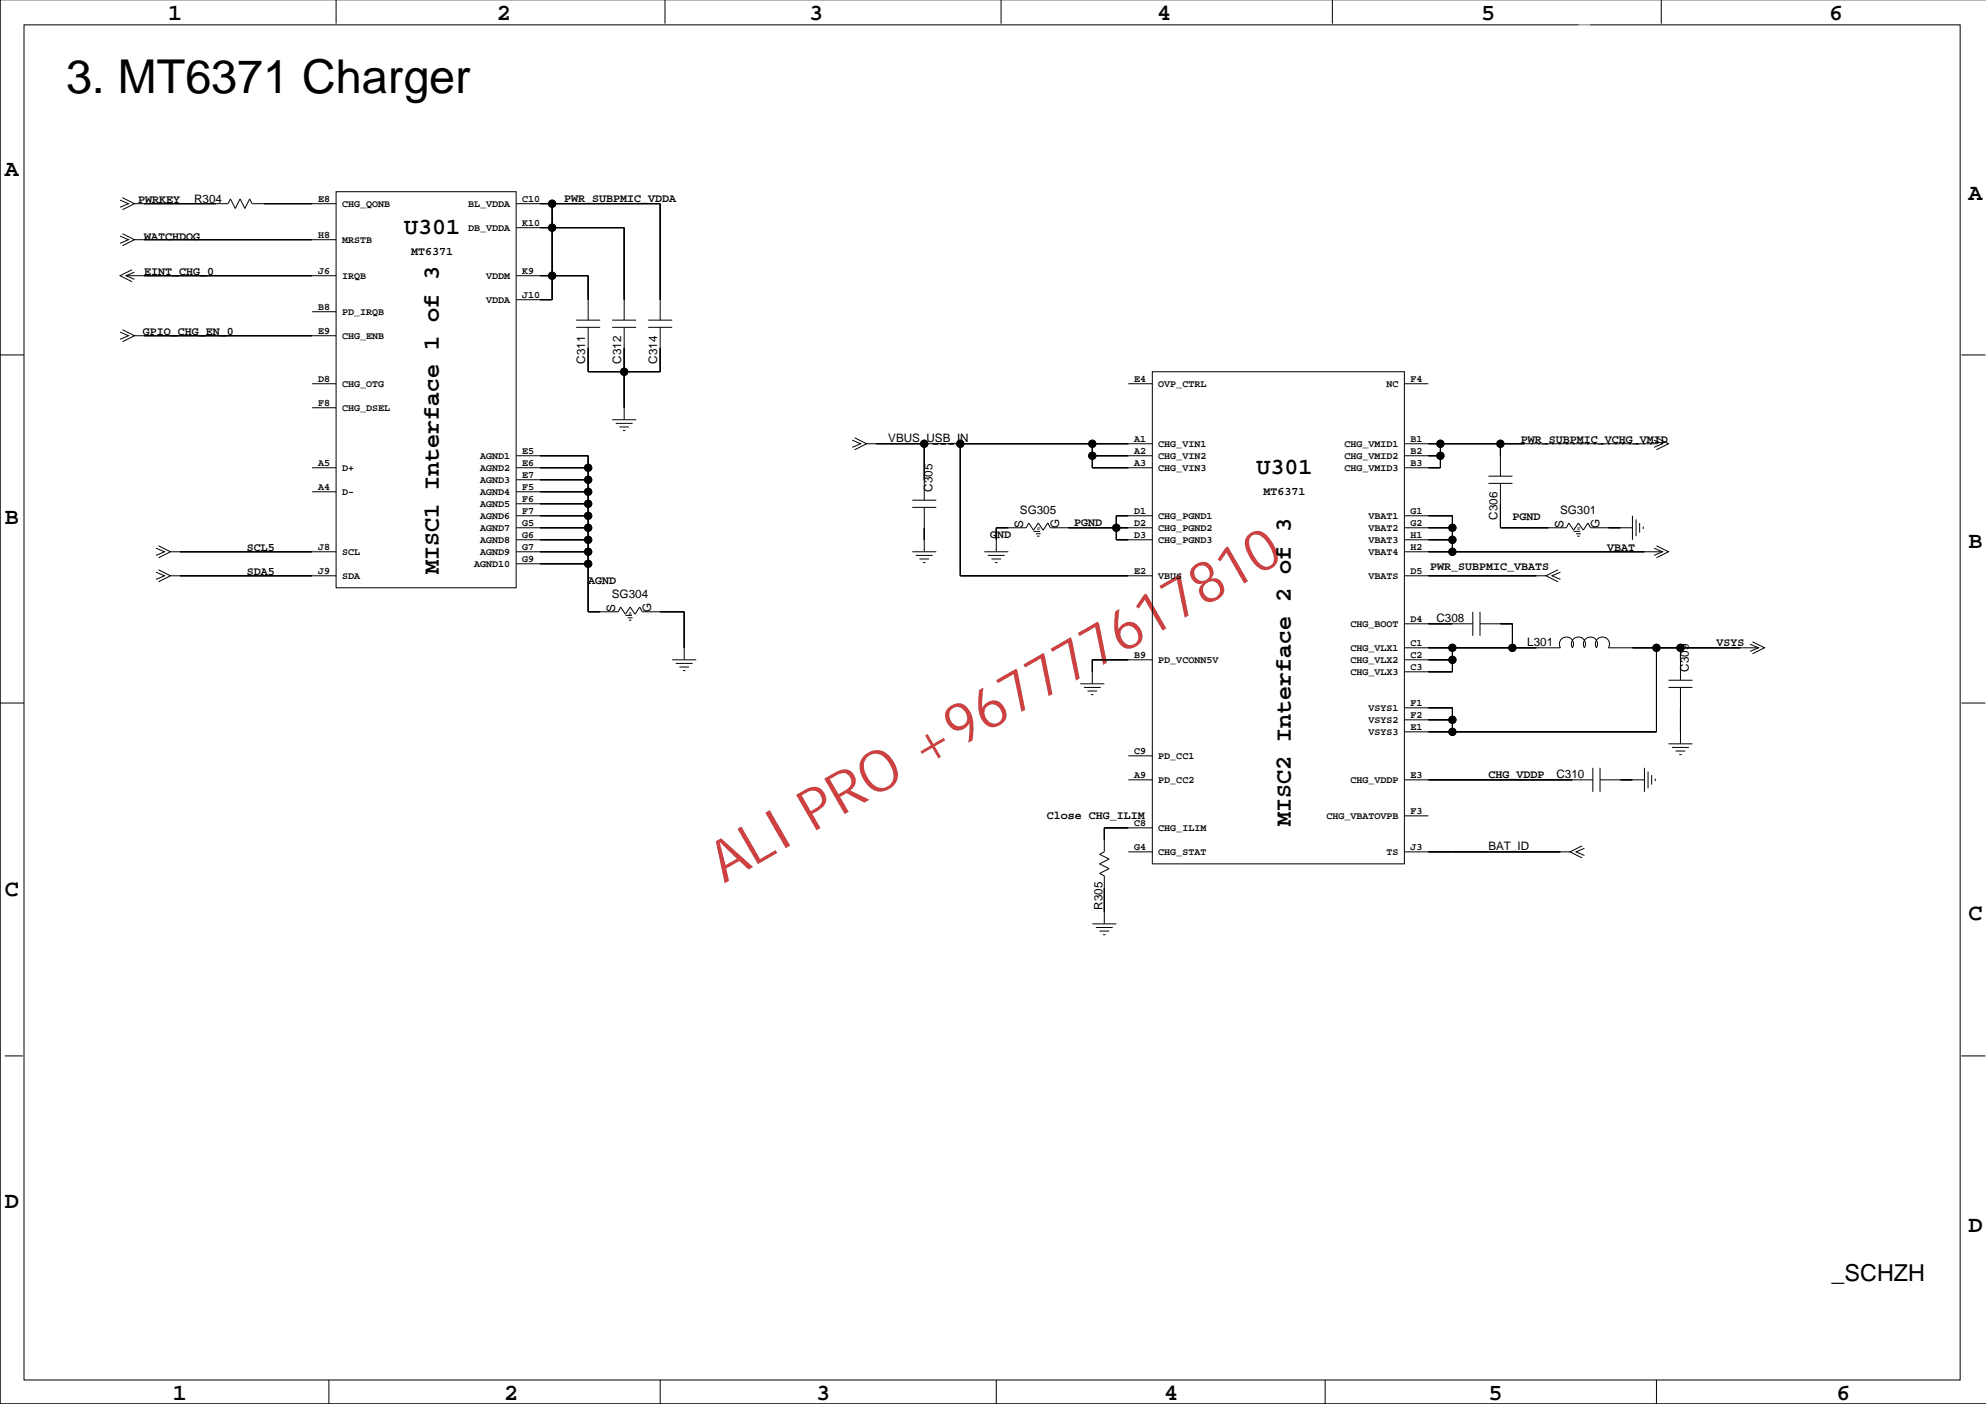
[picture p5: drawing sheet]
<svg xmlns="http://www.w3.org/2000/svg" width="420mm" height="297mm" viewBox="0 0 420 297" stroke-linecap="round" stroke-linejoin="round" font-family="sans-serif">
<g fill="none" stroke="#000" stroke-width=".21">
<path d="M0 -.1v297.1h420.2M71.1 -.1v5.1M140.7 -.1v5.1M211.8 -.1v5.1M281.9 -.1v5.1M351.5 -.1v5.1M5.1 5.3h409.6v286.7h-409.6zM25.4 42.3l1.8 .8-1.8 .8M25.4 50l1.8 .7-1.8 .8M25.9 41.8l2.5 1.3-2.5 1.3M25.9 49.4l2.5 1.3-2.5 1.3M26.7 58.3h44.4"/>
<path d="M27.9 57.1l-2.5 1.2 2.5 1.3M28.4 57.6l-1.7 .7 1.7 .8M28.4 50.7h42.7M71.1 40.6h38.1v83.8h-38.1zM71.1 43.1h-17.8l-.5-1-1 2-1-2-1 2-1-2-.6 1h-19.8M109.2 43.1h30.5v24.6M109.2 58.3h15.2v9.4M109.2 48.2h22.9v19.5M116.8 43.1v20.3h-7.6M0 75.1h5.1M25.4 70.3l1.8 .7-1.8 .8M25.9 69.8l2.5 1.2-2.5 1.3"/>
<path d="M28.4 71h42.7M66 66h5.1M121.9 67.7h5.1M121.9 69.3h5.1M124.4 69.3v9.3h15.3v-9.3M129.5 67.7h5.1M129.5 69.3h5.1M132.1 69.3v19.5M137.1 67.7h5.1M137.1 69.3h5.1M243.8 78.6h53.3v104.2h-53.3zM414.9 75.1h5.1"/>
<path d="M66 81.2h5.1M66 86.3h5.1M66 99h5.1M109.2 99h15.2M109.2 96.4h15.2v33h6.4l.5-1 1 1.5 1-1.5 1 1.5 1.1-1.5 .5 1h8.8v10.2M129.5 88.8h5.1M130.3 89.6h3.5M131 90.3h2.1M131.8 91.1h.5M180.3 93.1l1.8 .8-1.8 .7M180.8 92.6l2.5 1.3-2.5 1.3M183.3 93.9h12.2"/>
<path d="M195.5 93.9h7.7M195.5 93.9v11.9M203.2 93.9v27.9h40.6M203.2 93.9h40.6M231.1 93.9v5.1h12.7M231.1 96.4h12.7M238.7 81.2h5.1M297.1 93.9h53.8M297.1 81.2h5.1M297.1 96.4h7.6M304.7 93.9v5.1h-7.6M317.4 93.9v6.8"/>
<path d="M349.9 93.1l1.8 .8-1.8 .7M350.4 92.6l2.6 1.3-2.6 1.3M33 116l1.8 .7-1.8 .8M33.5 115.5l2.6 1.2-2.6 1.3M36.1 116.7h35M66 104h5.1M109.2 104h15.2M109.2 116.7h15.2M109.2 101.5h15.2M109.2 106.6h15.2M109.2 109.1h15.2M109.2 111.7h15.2"/>
<path d="M109.2 114.2h15.2M109.2 119.3h15.2M193 116.7h5.1M193 105.8h5.1M193 107.3h5.1M193.8 117.5h3.5M194.5 118.3h2.1M195.3 119h.5M195.5 107.3v9.4M208.2 116.7h5.1M209 117.5h3.5M209.8 118.3h2"/>
<path d="M210.5 119h.5M218.6 112.4h1.4M219.2 112.9h1M219.4 113.4h.5M243.8 111.7h-21.6l-.5-1.1-1 1.6-1-1.6-1.1 1.6-1-1.6-.5 1.1h-6.3v5M243.8 109.1h-7.6v5.1h7.6M297.1 116.7h54.6M297.1 109.1h10.2v7.6M297.1 111.7h10.2M297.1 114.2h10.2M314.9 102.3h5.1M314.9 100.7h5.1"/>
<path d="M317.4 102.3v9.4h14l.5-1.1 1 1.6 1-1.6 1 1.6 1.1-1.6 .5 1.1h8.9M332.9 112.4h1.4M333.4 112.9h1M333.7 113.4h.5M345.4 109.1v5.1M346.1 109.9v3.5M346.9 110.6v2.1M347.6 111.4v.5M349.9 116l1.8 .7-1.8 .8M350.4 115.5l2.6 1.2-2.6 1.3M33 121.1l1.8 .7-1.8 .8M33.5 120.5l2.6 1.3-2.6 1.3"/>
<path d="M36.1 121.8h35M132.3 130.2h1.4M132.8 130.7h1M133.1 131.2h.5M142.2 139.6h5.1M243.8 139.6h-12.7v5.1M297.1 137.1h33a1.5 1.5 0 0 1 1.3-2.3 1.5 1.5 0 0 1 1.3 2.3 1.5 1.5 0 0 1 1.2-2.3 1.5 1.5 0 0 1 1.3 2.3 1.5 1.5 0 0 1 1.3-2.3 1.5 1.5 0 0 1 1.2 2.3 1.5 1.5 0 0 1 1.3-2.3 1.5 1.5 0 0 1 1.3 2.3h31.7M297.1 121.8h30M297.1 139.6h10.2M297.1 132h14.5M307.3 137.1v5h-10.2M311.6 129.4v5.1"/>
<path d="M313.1 132h6.9v5.1M313.1 129.4v5.1M329.6 120.5l-2.5 1.3 2.5 1.3M330.1 121.1l-1.8 .7 1.8 .8M350.4 137.1v17.7h-53.3M355.5 137.1v6.8M370.2 136.3l1.8 .8-1.8 .7M370.8 135.8l2.5 1.3-2.5 1.2M0 148.7h5.1M143 140.4h3.5M143.7 141.1h2.1M144.5 141.9h.5"/>
<path d="M228.5 144.7h5.1M229.3 145.4h3.6M230.1 146.2h2M230.8 147h.5M238.7 159.9h5.1M297.1 149.8h10.2v5M297.1 152.3h10.2M353 145.4h5.1M353 143.9h5.1M353 157.4h5.1M353.7 158.1h3.6M354.5 158.9h2"/>
<path d="M355.3 159.7h.5M355.5 145.4v12M414.9 148.7h5.1M238.7 165h5.1M243.8 175.1h-10.2v5.1l-1 .5 2 1-2 1.1 2 1-2 1 1 .5v10.2M297.1 165h39.9M297.1 172.6h5.1M334.7 179l-2.5 1.2 2.5 1.3M335.2 179.5l-1.8 .7 1.8 .8M337 162.4v5.1M338.5 165h9.4M338.5 162.4v5.1"/>
<path d="M347.9 162.4v5.1M348.7 163.2v3.6M349.4 164v2M350.2 164.7v.5M231.1 195.5h5.1M231.8 196.2h3.6M232.6 197h2M233.4 197.7h.5M238.7 180.2h5.1M297.1 180.2h35.1M314.9 180.2h.1M1 223.4h3.8"/>
<path d="M414.9 223.4h5.1M69.6 292v5M139.7 292v5M210.8 292v5M280.4 292v5M350.4 292v5"/>
<circle cx="116.8" cy="48.2" r=".76"/>
<circle cx="116.8" cy="58.3" r=".76"/>
<circle cx="116.8" cy="43.1" r=".76"/>
<circle cx="132" cy="78.6" r=".76"/>
<circle cx="124.4" cy="99" r=".76"/>
<circle cx="195.5" cy="93.9" r=".76"/>
<circle cx="203.2" cy="93.9" r=".76"/>
<circle cx="231.1" cy="96.4" r=".76"/>
<circle cx="231.1" cy="93.9" r=".76"/>
<circle cx="304.7" cy="96.4" r=".76"/>
<circle cx="304.7" cy="93.9" r=".76"/>
<circle cx="317.4" cy="93.9" r=".76"/>
<circle cx="124.4" cy="111.7" r=".76"/>
<circle cx="124.4" cy="119.3" r=".76"/>
<circle cx="124.4" cy="104" r=".76"/>
<circle cx="124.4" cy="109.1" r=".76"/>
<circle cx="124.4" cy="101.5" r=".76"/>
<circle cx="124.4" cy="116.7" r=".76"/>
<circle cx="124.4" cy="114.2" r=".76"/>
<circle cx="124.4" cy="106.6" r=".76"/>
<circle cx="236.2" cy="111.7" r=".76"/>
<circle cx="307.3" cy="111.7" r=".76"/>
<circle cx="307.3" cy="116.7" r=".76"/>
<circle cx="307.3" cy="114.2" r=".76"/>
<circle cx="307.3" cy="139.6" r=".76"/>
<circle cx="307.3" cy="137.1" r=".76"/>
<circle cx="320" cy="137.1" r=".76"/>
<circle cx="350.4" cy="137.1" r=".76"/>
<circle cx="355.5" cy="137.1" r=".76"/>
<circle cx="307.3" cy="152.3" r=".76"/>
<circle cx="307.3" cy="154.8" r=".76"/>
</g>
<g fill="#000" stroke="#000" stroke-width=".21">
<path d="M30.5 43.1h15.2z" fill-rule="evenodd"/>
<path d="M30.5 50.7h35.5z" fill-rule="evenodd"/>
<path d="M30.5 58.3h35.5z" fill-rule="evenodd"/>
<path d="M55.9 43.1h10.1z" fill-rule="evenodd"/>
<path d="M114.3 43.1h2.5z" fill-rule="evenodd"/>
<path d="M114.3 48.2h2.5z" fill-rule="evenodd"/>
<path d="M116.8 48.2v10.1z" fill-rule="evenodd"/>
<path d="M114.3 58.3h2.5z" fill-rule="evenodd"/>
<path d="M116.8 58.3v5.1z" fill-rule="evenodd"/>
<path d="M116.8 43.1v5.1z" fill-rule="evenodd"/>
<path d="M124.4 58.3v5.1z" fill-rule="evenodd"/>
<path d="M116.8 58.3h7.6z" fill-rule="evenodd"/>
<path d="M132.1 48.2v15.2z" fill-rule="evenodd"/>
<path d="M116.8 48.2h15.3z" fill-rule="evenodd"/>
<path d="M139.7 43.1v20.3z" fill-rule="evenodd"/>
<path d="M116.8 43.1h22.9z" fill-rule="evenodd"/>
<path d="M30.5 71h35.5z" fill-rule="evenodd"/>
<path d="M114.3 63.4h2.5z" fill-rule="evenodd"/>
<path d="M124.4 73.6v5z" fill-rule="evenodd"/>
<path d="M132.1 73.6v5z" fill-rule="evenodd"/>
<path d="M124.4 78.6h7.7z" fill-rule="evenodd"/>
<path d="M132.1 78.6v7.7z" fill-rule="evenodd"/>
<path d="M139.7 73.6v5z" fill-rule="evenodd"/>
<path d="M132.1 78.6h7.6z" fill-rule="evenodd"/>
<path d="M114.3 99h10.1z" fill-rule="evenodd"/>
<path d="M114.3 96.4h10.1z" fill-rule="evenodd"/>
<path d="M124.4 96.4v2.6z" fill-rule="evenodd"/>
<path d="M124.4 99v2.5z" fill-rule="evenodd"/>
<path d="M195.5 93.9v7.6z" fill-rule="evenodd"/>
<path d="M185.4 93.9h10.1z" fill-rule="evenodd"/>
<path d="M203.2 93.9v27.9z" fill-rule="evenodd"/>
<path d="M231.1 96.4v2.6z" fill-rule="evenodd"/>
<path d="M231.1 93.9v2.5z" fill-rule="evenodd"/>
<path d="M203.2 93.9h27.9z" fill-rule="evenodd"/>
<path d="M231.1 96.4h7.6z" fill-rule="evenodd"/>
<path d="M231.1 99h7.6z" fill-rule="evenodd"/>
<path d="M231.1 93.9h7.6z" fill-rule="evenodd"/>
<path d="M302.2 96.4h2.5z" fill-rule="evenodd"/>
<path d="M302.2 99h2.5z" fill-rule="evenodd"/>
<path d="M304.7 96.4v2.6z" fill-rule="evenodd"/>
<path d="M304.7 93.9v2.5z" fill-rule="evenodd"/>
<path d="M302.2 93.9h2.5z" fill-rule="evenodd"/>
<path d="M304.7 93.9h12.7z" fill-rule="evenodd"/>
<path d="M317.4 93.9v2.5z" fill-rule="evenodd"/>
<path d="M317.4 93.9h5.1z" fill-rule="evenodd"/>
<path d="M38.1 116.7h27.9z" fill-rule="evenodd"/>
<path d="M114.3 119.3h10.1z" fill-rule="evenodd"/>
<path d="M114.3 116.7h10.1z" fill-rule="evenodd"/>
<path d="M114.3 114.2h10.1z" fill-rule="evenodd"/>
<path d="M114.3 111.7h10.1z" fill-rule="evenodd"/>
<path d="M114.3 109.1h10.1z" fill-rule="evenodd"/>
<path d="M114.3 106.6h10.1z" fill-rule="evenodd"/>
<path d="M114.3 104h10.1z" fill-rule="evenodd"/>
<path d="M114.3 101.5h10.1z" fill-rule="evenodd"/>
<path d="M124.4 101.5v2.5z" fill-rule="evenodd"/>
<path d="M124.4 104v2.6z" fill-rule="evenodd"/>
<path d="M124.4 106.6v2.5z" fill-rule="evenodd"/>
<path d="M124.4 109.1v2.6z" fill-rule="evenodd"/>
<path d="M124.4 111.7v2.5z" fill-rule="evenodd"/>
<path d="M124.4 114.2v2.5z" fill-rule="evenodd"/>
<path d="M124.4 116.7v2.6z" fill-rule="evenodd"/>
<path d="M124.4 119.3v10.1z" fill-rule="evenodd"/>
<path d="M195.5 111.7v2.5z" fill-rule="evenodd"/>
<path d="M210.8 111.7v2.5z" fill-rule="evenodd"/>
<path d="M210.8 111.7h2.5z" fill-rule="evenodd"/>
<path d="M236.2 111.7v2.5z" fill-rule="evenodd"/>
<path d="M236.2 109.1v2.6z" fill-rule="evenodd"/>
<path d="M226 111.7h10.2z" fill-rule="evenodd"/>
<path d="M236.2 114.2h2.5z" fill-rule="evenodd"/>
<path d="M236.2 109.1h2.5z" fill-rule="evenodd"/>
<path d="M236.2 111.7h2.5z" fill-rule="evenodd"/>
<path d="M302.2 111.7h5.1z" fill-rule="evenodd"/>
<path d="M302.2 109.1h5.1z" fill-rule="evenodd"/>
<path d="M307.3 109.1v2.6z" fill-rule="evenodd"/>
<path d="M307.3 111.7v2.5z" fill-rule="evenodd"/>
<path d="M302.2 114.2h5.1z" fill-rule="evenodd"/>
<path d="M307.3 114.2v2.5z" fill-rule="evenodd"/>
<path d="M302.2 116.7h5.1z" fill-rule="evenodd"/>
<path d="M317.4 106.6v5.1z" fill-rule="evenodd"/>
<path d="M317.4 111.7h10.2z" fill-rule="evenodd"/>
<path d="M307.3 116.7h27.9z" fill-rule="evenodd"/>
<path d="M340.3 111.7h2.5z" fill-rule="evenodd"/>
<path d="M335.2 116.7h12.7z" fill-rule="evenodd"/>
<path d="M38.1 121.8h27.9z" fill-rule="evenodd"/>
<path d="M124.4 129.4h2.6z" fill-rule="evenodd"/>
<path d="M144.7 129.4v7.7z" fill-rule="evenodd"/>
<path d="M139.7 129.4h5z" fill-rule="evenodd"/>
<path d="M231.1 139.6v2.5z" fill-rule="evenodd"/>
<path d="M231.1 139.6h7.6z" fill-rule="evenodd"/>
<path d="M203.2 121.8h35.5z" fill-rule="evenodd"/>
<path d="M302.2 139.6h5.1z" fill-rule="evenodd"/>
<path d="M307.3 139.6v2.5z" fill-rule="evenodd"/>
<path d="M307.3 137.1v2.5z" fill-rule="evenodd"/>
<path d="M302.2 137.1h5.1z" fill-rule="evenodd"/>
<path d="M302.2 132h5.1z" fill-rule="evenodd"/>
<path d="M320 132v5.1z" fill-rule="evenodd"/>
<path d="M317.4 132h2.6z" fill-rule="evenodd"/>
<path d="M307.3 137.1h12.7z" fill-rule="evenodd"/>
<path d="M302.2 121.8h22.8z" fill-rule="evenodd"/>
<path d="M320 137.1h5z" fill-rule="evenodd"/>
<path d="M350.4 137.1v17.7z" fill-rule="evenodd"/>
<path d="M345.4 137.1h5z" fill-rule="evenodd"/>
<path d="M350.4 137.1h5.1z" fill-rule="evenodd"/>
<path d="M355.5 137.1v2.5z" fill-rule="evenodd"/>
<path d="M355.5 137.1h12.7z" fill-rule="evenodd"/>
<path d="M302.2 152.3h5.1z" fill-rule="evenodd"/>
<path d="M307.3 152.3v2.5z" fill-rule="evenodd"/>
<path d="M307.3 149.8v2.5z" fill-rule="evenodd"/>
<path d="M302.2 149.8h5.1z" fill-rule="evenodd"/>
<path d="M302.2 154.8h5.1z" fill-rule="evenodd"/>
<path d="M302.2 142.1h5.1z" fill-rule="evenodd"/>
<path d="M307.3 154.8h43.1z" fill-rule="evenodd"/>
<path d="M355.5 149.8v5z" fill-rule="evenodd"/>
<path d="M233.6 175.1v2.6z" fill-rule="evenodd"/>
<path d="M233.6 175.1h5.1z" fill-rule="evenodd"/>
<path d="M302.2 165h30.5z" fill-rule="evenodd"/>
<path d="M342.8 165h2.6z" fill-rule="evenodd"/>
<path d="M233.6 187.8v5.1z" fill-rule="evenodd"/>
<path d="M302.2 180.2h5.1z" fill-rule="evenodd"/>
<path d="M307.3 180.2h7.6z" fill-rule="evenodd"/>
<path d="M314.9 180.2h15.2z" fill-rule="evenodd"/>
<circle cx="116.8" cy="48.2" r=".76"/>
<circle cx="116.8" cy="58.3" r=".76"/>
<circle cx="116.8" cy="43.1" r=".76"/>
<circle cx="132" cy="78.6" r=".76"/>
<circle cx="124.4" cy="99" r=".76"/>
<circle cx="195.5" cy="93.9" r=".76"/>
<circle cx="203.2" cy="93.9" r=".76"/>
<circle cx="231.1" cy="96.4" r=".76"/>
<circle cx="231.1" cy="93.9" r=".76"/>
<circle cx="304.7" cy="96.4" r=".76"/>
<circle cx="304.7" cy="93.9" r=".76"/>
<circle cx="317.4" cy="93.9" r=".76"/>
<circle cx="124.4" cy="111.7" r=".76"/>
<circle cx="124.4" cy="119.3" r=".76"/>
<circle cx="124.4" cy="104" r=".76"/>
<circle cx="124.4" cy="109.1" r=".76"/>
<circle cx="124.4" cy="101.5" r=".76"/>
<circle cx="124.4" cy="116.7" r=".76"/>
<circle cx="124.4" cy="114.2" r=".76"/>
<circle cx="124.4" cy="106.6" r=".76"/>
<circle cx="236.2" cy="111.7" r=".76"/>
<circle cx="307.3" cy="111.7" r=".76"/>
<circle cx="307.3" cy="116.7" r=".76"/>
<circle cx="307.3" cy="114.2" r=".76"/>
<circle cx="307.3" cy="139.6" r=".76"/>
<circle cx="307.3" cy="137.1" r=".76"/>
<circle cx="320" cy="137.1" r=".76"/>
<circle cx="350.4" cy="137.1" r=".76"/>
<circle cx="355.5" cy="137.1" r=".76"/>
<circle cx="307.3" cy="152.3" r=".76"/>
<circle cx="307.3" cy="154.8" r=".76"/>
</g>
<path d="M334 3.4h2.4v30.3h-2.4z" fill="#fff"/>
<text font-size="12.2" fill="#bf0000" x="153.2" y="187" transform="rotate(-30 153.2 187)">ALI PRO +967777617810</text>
<text font-size="9.9" x="14" y="19.8">3. MT6371 Charger</text>
<g font-size="4.9">
<text x="35.6" y="4.1">1</text>
<text x="105.1" y="4.1">2</text>
<text x="171.2" y="4.1">3</text>
<text x="244.8" y="4.1">4</text>
<text x="313.4" y="4.1">5</text>
<text x="387" y="4.1">6</text>
<text x="1" y="37.1">A</text>
<text x="416.5" y="42.2">A</text>
<text x="85.5" y="49.6">U301</text>
<text x="265.8" y="100.4">U301</text>
<text x="1" y="110.8">B</text>
<text x="416.5" y="115.9">B</text>
<text x="92.8" y="121.4" transform="rotate(-90 92.8 121.4)">MISC1 Interface 1 of 3</text>
<text x="273.1" y="174.7" transform="rotate(-90 273.1 174.7)">MISC2 Interface 2 of 3</text>
<text x="1" y="189.5">C</text>
<text x="416.5" y="194.6">C</text>
<text x="1" y="255.5">D</text>
<text x="416.5" y="260.6">D</text>
<text x="387.5" y="270.9">_SCHZH</text>
<text x="36.6" y="296.2">1</text>
<text x="106.7" y="296.2">2</text>
<text x="172.7" y="296.2">3</text>
<text x="246.3" y="296.2">4</text>
<text x="314.9" y="296.2">5</text>
<text x="388.5" y="296.2">6</text>
</g>
<g font-size="2.5">
<text x="29.2" y="42.9">PWRKEY</text>
<text x="41.1" y="42.9">R304</text>
<text x="119.4" y="42.7">PWR_SUBPMIC_VDDA</text>
<text x="30.5" y="50.8">WATCHDOG</text>
<text x="87" y="53.9">MT6371</text>
<text x="30.5" y="58.1">EINT_CHG_0</text>
<text x="30.2" y="70.8">GPIO_CHG_EN_0</text>
<text x="123.8" y="76.9" transform="rotate(-90 123.8 76.9)">C311</text>
<text x="131.4" y="76.9" transform="rotate(-90 131.4 76.9)">C312</text>
<text x="139" y="76.9" transform="rotate(-90 139 76.9)">C314</text>
<text x="187.9" y="93.4">VBUS_USB_IN</text>
<text x="321.7" y="93.7">PWR_SUBPMIC_VCHG_VMID</text>
<text x="197.3" y="104" transform="rotate(-90 197.3 104)">C305</text>
<text x="267.3" y="104.7">MT6371</text>
<text x="209.5" y="113.8">GND</text>
<text x="215.8" y="108.7">SG305</text>
<text x="216.5" y="111.7" transform="rotate(-90 216.5 111.7)">S</text>
<text x="224.1" y="111.7" transform="rotate(-90 224.1 111.7)">G</text>
<text x="227.3" y="111.2">PGND</text>
<text x="316.8" y="109.9" transform="rotate(-90 316.8 109.9)">C306</text>
<text x="320" y="110">PGND</text>
<text x="330.1" y="108.7">SG301</text>
<text x="330.8" y="111.7" transform="rotate(-90 330.8 111.7)">S</text>
<text x="338.4" y="111.7" transform="rotate(-90 338.4 111.7)">G</text>
<text x="52.2" y="116.6">SCL5</text>
<text x="340" y="116.6">VBAT</text>
<text x="52.2" y="121.6">SDA5</text>
<text x="124.4" y="123.5">AGND</text>
<text x="302.6" y="120.6">PWR_SUBPMIC_VBATS</text>
<text x="129.4" y="126.5">SG304</text>
<text x="130.1" y="129.4" transform="rotate(-90 130.1 129.4)">S</text>
<text x="137.8" y="129.4" transform="rotate(-90 137.8 129.4)">G</text>
<text x="303.9" y="131.5">C308</text>
<text x="323.1" y="136.6">L301</text>
<text x="363.1" y="136.6">VSYS</text>
<text x="357.3" y="142.1" transform="rotate(-90 357.3 142.1)">C309</text>
<text x="314.9" y="164.5">CHG_VDDP</text>
<text x="329.3" y="164.5">C310</text>
<text x="221.4" y="173.2">Close CHG_ILIM</text>
<text x="314.9" y="179.8">BAT_ID</text>
<text x="233.2" y="192.5" transform="rotate(-90 233.2 192.5)">R305</text>
</g>
<g font-size="2.1">
<text x="67.3" y="42.7">E8</text>
<text x="72.4" y="43.7">CHG_QONB</text>
<text x="99" y="43.7">BL_VDDA</text>
<text x="110.5" y="47.8">K10</text>
<text x="110.5" y="42.7">C10</text>
<text x="67.3" y="50.3">H8</text>
<text x="72.4" y="51.3">MRSTB</text>
<text x="99" y="48.8">DB_VDDA</text>
<text x="67.3" y="58">J6</text>
<text x="72.4" y="58.9">IRQB</text>
<text x="102.8" y="58.9">VDDM</text>
<text x="110.5" y="58">K9</text>
<text x="67.3" y="65.6">B8</text>
<text x="102.8" y="64">VDDA</text>
<text x="110.5" y="63">J10</text>
<text x="67.3" y="70.7">E9</text>
<text x="72.4" y="66.5">PD_IRQB</text>
<text x="72.4" y="71.6">CHG_ENB</text>
<text x="67.3" y="80.8">D8</text>
<text x="72.4" y="81.8">CHG_OTG</text>
<text x="240" y="80.8">E4</text>
<text x="245.1" y="81.8">OVP_CTRL</text>
<text x="293.3" y="81.8">NC</text>
<text x="298.4" y="80.8">F4</text>
<text x="67.3" y="85.9">F8</text>
<text x="72.4" y="86.9">CHG_DSEL</text>
<text x="240" y="93.5">A1</text>
<text x="245.1" y="94.5">CHG_VIN1</text>
<text x="284.4" y="94.5">CHG_VMID1</text>
<text x="298.4" y="93.5">B1</text>
<text x="67.3" y="98.6">A5</text>
<text x="72.4" y="99.6">D+</text>
<text x="101.6" y="97">AGND1</text>
<text x="101.6" y="99.6">AGND2</text>
<text x="110.5" y="101.1">E7</text>
<text x="110.5" y="98.6">E6</text>
<text x="110.5" y="96">E5</text>
<text x="240" y="98.6">A3</text>
<text x="240" y="96">A2</text>
<text x="245.1" y="97">CHG_VIN2</text>
<text x="245.1" y="99.6">CHG_VIN3</text>
<text x="284.4" y="97">CHG_VMID2</text>
<text x="284.4" y="99.6">CHG_VMID3</text>
<text x="298.4" y="98.6">B3</text>
<text x="298.4" y="96">B2</text>
<text x="67.3" y="103.7">A4</text>
<text x="72.4" y="104.6">D-</text>
<text x="101.6" y="102.1">AGND3</text>
<text x="101.6" y="104.6">AGND4</text>
<text x="101.6" y="107.2">AGND5</text>
<text x="110.5" y="106.2">F6</text>
<text x="110.5" y="103.7">F5</text>
<text x="101.6" y="109.7">AGND6</text>
<text x="101.6" y="112.3">AGND7</text>
<text x="110.5" y="113.8">G6</text>
<text x="110.5" y="111.3">G5</text>
<text x="110.5" y="108.7">F7</text>
<text x="240" y="113.8">D3</text>
<text x="240" y="111.3">D2</text>
<text x="240" y="108.7">D1</text>
<text x="245.1" y="109.7">CHG_PGND1</text>
<text x="245.1" y="112.3">CHG_PGND2</text>
<text x="289.5" y="109.7">VBAT1</text>
<text x="289.5" y="112.3">VBAT2</text>
<text x="298.4" y="113.8">H1</text>
<text x="298.4" y="111.3">G2</text>
<text x="298.4" y="108.7">G1</text>
<text x="67.3" y="116.4">J8</text>
<text x="72.4" y="117.3">SCL</text>
<text x="100.3" y="119.9">AGND10</text>
<text x="101.6" y="114.8">AGND8</text>
<text x="101.6" y="117.3">AGND9</text>
<text x="110.5" y="118.9">G9</text>
<text x="110.5" y="116.4">G7</text>
<text x="245.1" y="114.8">CHG_PGND3</text>
<text x="289.5" y="114.8">VBAT3</text>
<text x="289.5" y="117.3">VBAT4</text>
<text x="298.4" y="116.4">H2</text>
<text x="67.3" y="121.4">J9</text>
<text x="72.4" y="122.4">SDA</text>
<text x="240" y="121.4">E2</text>
<text x="245.1" y="122.4">VBUS</text>
<text x="289.5" y="122.4">VBATS</text>
<text x="298.4" y="121.4">D5</text>
<text x="298.4" y="131.6">D4</text>
<text x="285.7" y="132.6">CHG_BOOT</text>
<text x="285.7" y="137.6">CHG_VLX1</text>
<text x="298.4" y="136.7">C1</text>
<text x="240" y="139.2">B9</text>
<text x="245.1" y="140.2">PD_VCONN5V</text>
<text x="285.7" y="140.2">CHG_VLX2</text>
<text x="285.7" y="142.7">CHG_VLX3</text>
<text x="298.4" y="141.8">C3</text>
<text x="298.4" y="139.2">C2</text>
<text x="298.4" y="149.4">F1</text>
<text x="289.5" y="150.3">VSYS1</text>
<text x="289.5" y="152.9">VSYS2</text>
<text x="289.5" y="155.4">VSYS3</text>
<text x="298.4" y="154.5">E1</text>
<text x="298.4" y="151.9">F2</text>
<text x="240" y="159.5">C9</text>
<text x="245.1" y="160.5">PD_CC1</text>
<text x="240" y="164.6">A9</text>
<text x="245.1" y="165.6">PD_CC2</text>
<text x="285.7" y="165.6">CHG_VDDP</text>
<text x="298.4" y="164.6">E3</text>
<text x="280.6" y="173.2">CHG_VBATOVPB</text>
<text x="298.4" y="172.2">F3</text>
<text x="240" y="179.8">G4</text>
<text x="240" y="174.8">C8</text>
<text x="245.1" y="175.7">CHG_ILIM</text>
<text x="298.4" y="179.8">J3</text>
<text x="245.1" y="180.8">CHG_STAT</text>
<text x="293.3" y="180.8">TS</text>
</g>
<g font-size="1.1">
<text x="219.4" y="112.2">S</text>
<text x="333.7" y="112.2">S</text>
<text x="133.1" y="130">S</text>
</g>
</svg>
